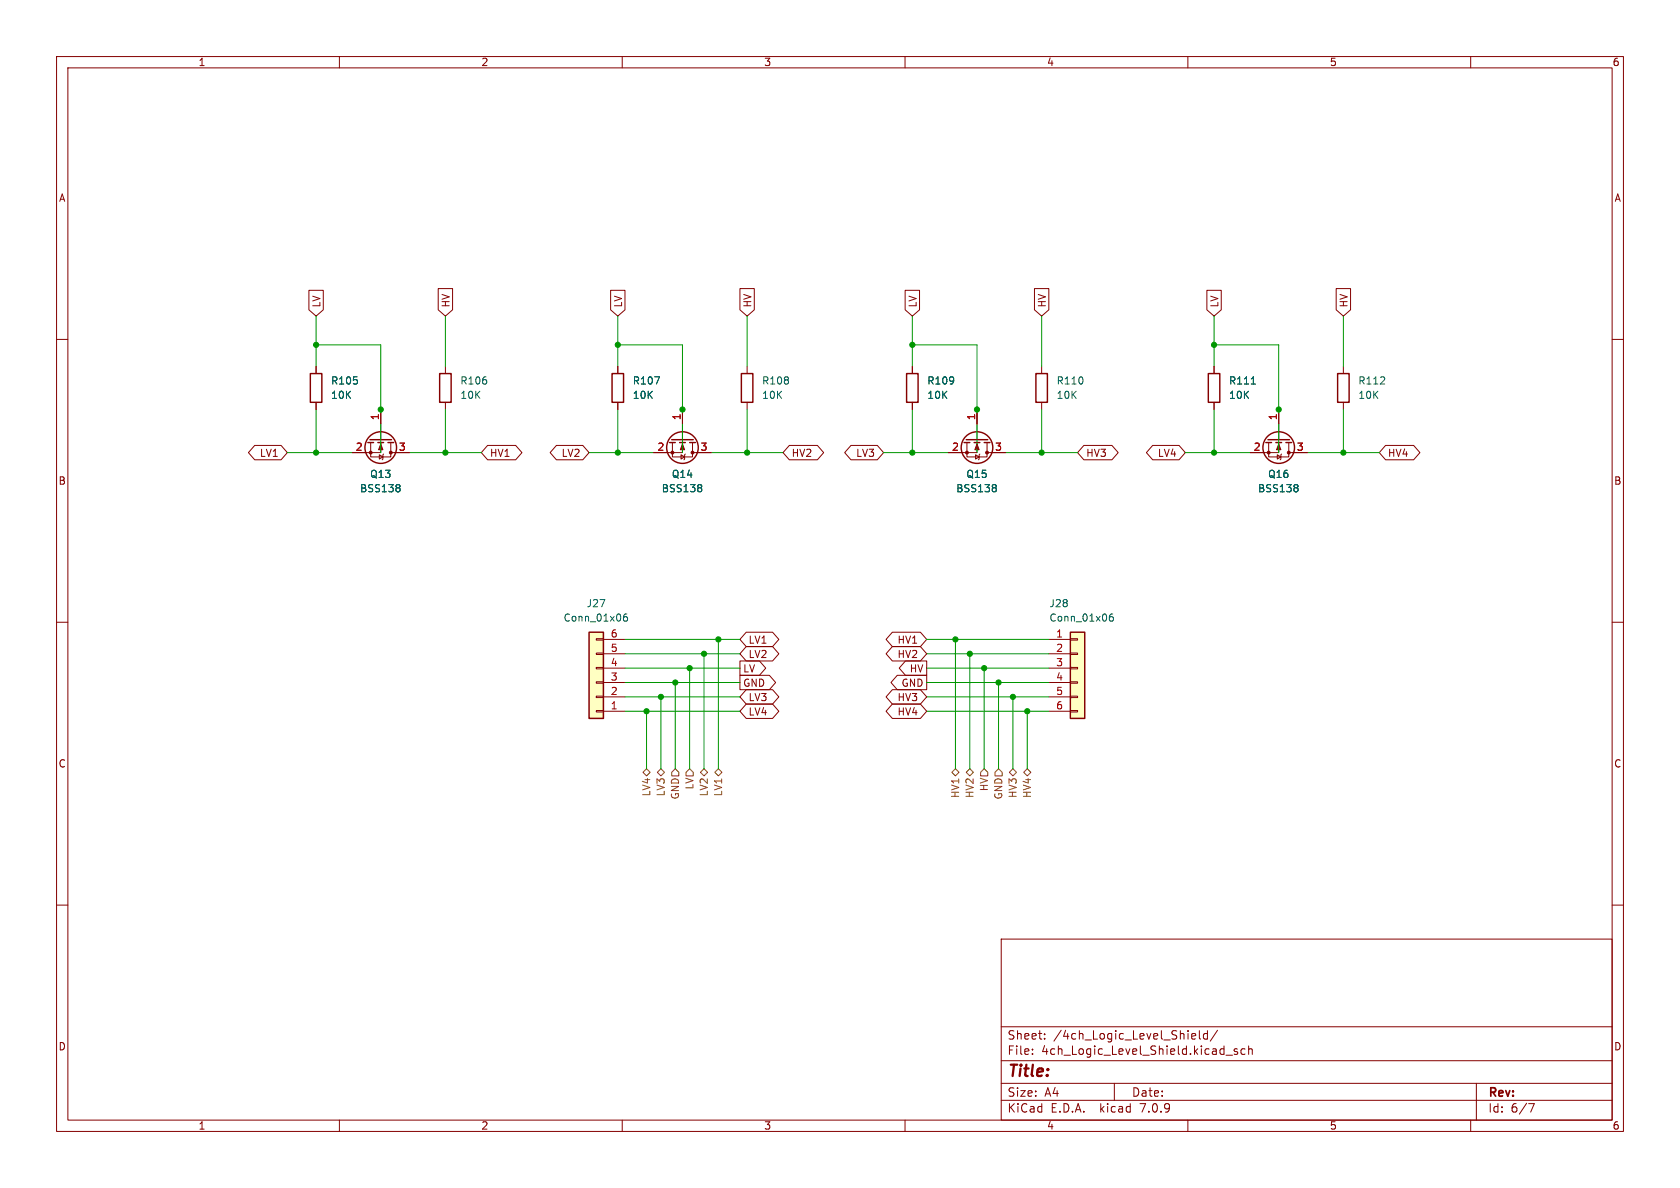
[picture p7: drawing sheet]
<svg xmlns="http://www.w3.org/2000/svg" width="297mm" height="210mm" viewBox="0 0 297 210" stroke-linecap="round" stroke-linejoin="round" font-family="sans-serif">
<g fill="none" stroke="#840000" stroke-width=".18">
<path d="M10 10h277v190h-277zM12 12h273v186h-273zM60 10v2M110 10v2M160 10v2M210 10v2M260 10v2M10 60h2M54.6 51.3h2.6v3.5l-1.3 1.1-1.3-1.1zM77.5 51h2.5v3.8l-1.3 1.1-1.2-1.1zM107.9 51.3h2.6v3.5l-1.3 1.1-1.3-1.1zM130.8 51h2.6v3.8l-1.3 1.1-1.3-1.1z"/>
<path d="M160 51.3h2.6v3.5l-1.3 1.1-1.3-1.1zM182.9 51h2.5v3.8l-1.3 1.1-1.2-1.1zM213.4 51.3h2.5v3.5l-1.3 1.1-1.2-1.1zM236.2 51h2.6v3.8l-1.3 1.1-1.3-1.1zM285 60h2M45 78.7h4.7l1.1 1.3-1.1 1.3h-4.7l-1.1-1.3zM55.9 64.8v1.2M55.9 71.1v1.3M65.5 78.2v2.6h3.6v-2.6M67.3 78.2v1.8h-5.1M67.3 72.4v5.3M78.7 64.8v1.2"/>
<path d="M78.7 71.1v1.3M86.2 78.7h5l1.1 1.3-1.1 1.3h-5l-1.1-1.3zM98.4 78.7h4.6l1.1 1.3-1.1 1.3h-4.6l-1.1-1.3zM109.2 64.8v1.2M109.2 71.1v1.3M118.9 78.2v2.6h3.5v-2.6M120.6 78.2v1.8h-5M120.6 72.4v5.3M132.1 64.8v1.2M132.1 71.1v1.3M139.5 78.7h5l1.1 1.3-1.1 1.3h-5l-1.1-1.3zM150.4 78.7h4.7l1.1 1.3-1.1 1.3h-4.7l-1.1-1.3z"/>
<path d="M161.3 64.8v1.2M161.3 71.1v1.3M170.9 78.2v2.6h3.6v-2.6M172.7 78.2v1.8h-5.1M172.7 72.4v5.3M184.1 64.8v1.2M184.1 71.1v1.3M191.6 78.7h5l1.1 1.3-1.1 1.3h-5l-1.1-1.3zM203.8 78.7h4.6l1.1 1.3-1.1 1.3h-4.6l-1.1-1.3zM214.6 64.8v1.2M214.6 71.1v1.3M224.3 78.2v2.6h3.5v-2.6"/>
<path d="M226.1 78.2v1.8h-5.1M226.1 72.4v5.3M237.5 64.8v1.2M237.5 71.1v1.3M245 78.7h4.9l1.1 1.3-1.1 1.3h-4.9l-1.2-1.3zM67.1 80.4l.6 .4-.6 .4zM67.8 80.3l-.1 .1v.8l-.1 .1M69.1 80h3.3M120.4 80.4l.6 .4-.6 .4zM121.2 80.3l-.2 .1v.8l-.1 .1M122.4 80h3.3M172.5 80.4l.6 .4-.6 .4z"/>
<path d="M173.2 80.3l-.1 .1v.8l-.1 .1M174.5 80h3.3M225.8 80.4l.6 .4-.6 .4zM226.6 80.3l-.2 .1v.8l-.1 .1M227.8 80h3.3M10 110h2M105.4 112.9h1.3v.3h-1.3zM105.4 115.4h1.3v.3h-1.3zM105.4 118h1.3v.2h-1.3zM106.7 118.1h3.8M106.7 115.6h3.8M106.7 113h3.8"/>
<path d="M130.8 116.8h3.5l1.1 1.3-1.1 1.3h-3.5zM130.8 119.4h5.2l1.1 1.3-1.1 1.2h-5.2zM131.9 111.8h4.7l1.1 1.2-1.1 1.3h-4.7l-1.1-1.3zM131.9 114.3h4.7l1.1 1.3-1.1 1.2h-4.7l-1.1-1.2zM157.8 111.8h4.9l1.1 1.2-1.1 1.3h-4.9l-1.2-1.3zM157.8 114.3h4.9l1.1 1.3-1.1 1.2h-4.9l-1.2-1.2zM158.6 119.4h5.2v2.5h-5.2l-1.1-1.2zM160.1 116.8h3.7v2.6h-3.7l-1.1-1.3zM185.4 118.1h3.8M185.4 115.6h3.8M185.4 113h3.8M189.2 118h1.3v.2h-1.3z"/>
<path d="M189.2 115.4h1.3v.3h-1.3zM189.2 112.9h1.3v.3h-1.3zM285 110h2M105.4 120.5h1.3v.3h-1.3zM105.4 123.1h1.3v.2h-1.3zM105.4 125.6h1.3v.3h-1.3zM106.7 125.7h3.8M106.7 123.2h3.8M106.7 120.7h3.8M131.9 124.5h4.7l1.1 1.2-1.1 1.3h-4.7l-1.1-1.3zM131.9 121.9h4.7l1.1 1.3-1.1 1.3h-4.7l-1.1-1.3zM157.8 121.9h4.9l1.1 1.3-1.1 1.3h-4.9l-1.2-1.3z"/>
<path d="M157.8 124.5h4.9l1.1 1.2-1.1 1.3h-4.9l-1.2-1.3zM185.4 125.7h3.8M185.4 123.2h3.8M185.4 120.7h3.8M189.2 125.6h1.3v.3h-1.3zM189.2 123.1h1.3v.2h-1.3zM189.2 120.5h1.3v.3h-1.3zM10 160h2M285 160h2M177 166h108v32h-108zM60 198v2M110 198v2"/>
<path d="M160 198v2M177 194.5h108M177 191.5h108M177 187.5h108M177 181.5h108M182.5 186.3v.1M182.5 185.5v.1M184.7 183.6v.1M184.7 182.8v.1M197 191.5v3M210 198v2M210.7 183.6h.6"/>
<path d="M210.7 182.8l.5-.1 .2 .4-.7 .1M212 182.2v1.3l.2 .2M213.5 182.8l-.5-.1-.3 .3v.4l.2 .2h.6M213.5 182.2v1.5M215.2 182.1l-1.2 2M216.7 186.5h1.2M218.7 185.5l-.3-.1-.2 .2v.2l.5 .2v.3h-.5M220.1 185.5l-.4-.1-.3 .3v.4l.1 .2h.6M220.7 185.5l.3-.1 .3 .1 .1 .9M220.7 184.9v1.5M260 198v2M261 191.5v6.5"/>
<path d="M270.2 195.1h1l-.6 1.5"/>
</g>
<g fill="none" stroke="#840000" stroke-width=".25">
<path d="M54.9 66h2v5.1h-2zM65 78.2h1M65.4 77.7h3.8M66.8 78.2h1M68.6 78.2h1M77.7 66h2.1v5.1h-2.1zM108.2 66h2v5.1h-2zM118.4 78.2h1M118.7 77.7h3.9M120.1 78.2h1.1M121.9 78.2h1M131.1 66h2v5.1h-2z"/>
<path d="M160.3 66h2v5.1h-2zM170.4 78.2h1M170.8 77.7h3.8M172.2 78.2h1M174 78.2h1M183.1 66h2.1v5.1h-2.1zM213.6 66h2v5.1h-2zM223.8 78.2h1M224.2 77.7h3.8M225.6 78.2h1M227.3 78.2h1M236.5 66h2v5.1h-2z"/>
<path d="M104.1 111.8h2.6v15.2h-2.6zM189.2 111.8h2.6v15.2h-2.6z"/>
<circle cx="67.3" cy="79.1" r="2.79"/>
<circle cx="120.6" cy="79.1" r="2.79"/>
<circle cx="172.7" cy="79.1" r="2.79"/>
<circle cx="226.1" cy="79.1" r="2.79"/>
</g>
<path d="M115.7 66.6h.9l-.6 1.3M221.2 67.9h.7M70.5 85.7l.2 .2-.2 .3 .2 .3v.2l-.2 .2M123.8 85.7l.3 .2-.3 .3 .3 .3v.2l-.3 .2M175.9 85.7l.2 .2-.2 .3 .2 .3v.2l-.2 .2M229.2 85.7l.3 .2-.3 .3 .3 .3v.2l-.3 .2M110.8 108.5l-.3 .1a.86 .86 0 0 0 0 1.2l.4-.1v-.4l-.2-.3-.4 .1-.1 .2M196.7 108.5l-.3 .1a.86 .86 0 0 0 0 1.2l.4-.1v-.4l-.2-.3-.4 .1-.1 .2" fill="none" stroke="#006464" stroke-width=".18"/>
<g fill="#840000" stroke="#840000" stroke-width=".18">
<path d="M172.7 78.5l.4 1h-.8z"/>
<path d="M226.1 78.5l.3 1h-.7z"/>
<path d="M67.3 78.5l.4 1h-.8z"/>
<path d="M120.6 78.5l.4 1h-.7z"/>
<circle cx="170.9" cy="80" r=".25"/>
<circle cx="174.5" cy="80" r=".25"/>
<circle cx="224.3" cy="80" r=".25"/>
<circle cx="227.8" cy="80" r=".25"/>
<circle cx="65.5" cy="80" r=".25"/>
<circle cx="69.1" cy="80" r=".25"/>
<circle cx="118.9" cy="80" r=".25"/>
<circle cx="122.4" cy="80" r=".25"/>
</g>
<g fill="#ffffc2" stroke="#ffffc2" stroke-width=".18">
<path d="M104.1 111.8h2.6v15.2h-2.6z"/>
<path d="M189.2 111.8h2.6v15.2h-2.6z"/>
</g>
<path d="M113.7 136.5l.6-.6 .6 .6-.6 .7zM116.8 135.9l.7 .6-.7 .7-.6-.7zM119.4 135.9l.6 .6v.7h-1.3v-.7zM121.9 135.9l.7 .6v.7h-1.3v-.7zM123.8 136.5l.7-.6 .6 .6-.6 .7zM126.4 136.5l.6-.6 .6 .6-.6 .7zM168.9 135.9l.6 .6-.6 .7-.6-.7zM170.8 136.5l.6-.6 .7 .6-.7 .7zM174 135.9l.6 .6v.7h-1.2v-.7zM176.5 135.9l.7 .6v.7h-1.3v-.7zM179.1 135.9l.6 .6-.6 .7-.7-.7zM181 136.5l.6-.6 .6 .6-.6 .7z" fill="none" stroke="#725600" stroke-width=".18"/>
<g fill="none" stroke="#009600" stroke-width=".18">
<path d="M55.9 55.9v8.9M78.7 55.9v8.9M109.2 55.9v8.9M132.1 55.9v8.9M161.3 55.9v8.9M184.1 55.9v8.9M214.6 55.9v8.9M237.5 55.9v8.9M55.9 61h11.4v19M55.9 72.4v7.6M78.7 72.4v7.6M109.2 61h11.4v19"/>
<path d="M109.2 72.4v7.6M132.1 72.4v7.6M161.3 61h11.4v19M161.3 72.4v7.6M184.1 72.4v7.6M214.6 61h11.5v19M214.6 72.4v7.6M237.5 72.4v7.6M50.8 80h11.4M72.4 80h12.7M104.1 80h11.5M125.7 80h12.7"/>
<path d="M156.2 80h11.4M177.8 80h12.7M209.5 80h11.5M231.1 80h12.7M110.5 113h20.3M110.5 115.6h20.3M110.5 118.1h20.3M121.9 118.1v17.8M124.5 115.6v20.3M127 113v22.9M163.8 113h21.6M163.8 115.6h21.6"/>
<path d="M163.8 118.1h21.6M168.9 113v22.9M171.4 115.6v20.3M174 118.1v17.8M110.5 123.2h20.3M110.5 125.7h20.3M110.5 120.7h20.3M114.3 125.7v10.2M116.8 123.2v12.7M119.4 120.7v15.2M163.8 123.2h21.6M163.8 125.7h21.6"/>
<path d="M163.8 120.7h21.6M176.5 120.7v15.2M179.1 123.2v12.7M181.6 125.7v10.2"/>
</g>
<g fill="#009600" stroke="#009600" stroke-width=".18">
<circle cx="184.1" cy="80" r=".46"/>
<circle cx="226.1" cy="72.4" r=".46"/>
<circle cx="214.6" cy="61" r=".46"/>
<circle cx="237.5" cy="80" r=".46"/>
<circle cx="161.3" cy="80" r=".46"/>
<circle cx="172.7" cy="72.4" r=".46"/>
<circle cx="214.6" cy="80" r=".46"/>
<circle cx="161.3" cy="61" r=".46"/>
<circle cx="116.8" cy="123.2" r=".46"/>
<circle cx="114.3" cy="125.7" r=".46"/>
<circle cx="124.5" cy="115.6" r=".46"/>
<circle cx="127" cy="113" r=".46"/>
<circle cx="119.4" cy="120.7" r=".46"/>
<circle cx="121.9" cy="118.1" r=".46"/>
<circle cx="181.6" cy="125.7" r=".46"/>
<circle cx="179.1" cy="123.2" r=".46"/>
<circle cx="176.5" cy="120.7" r=".46"/>
<circle cx="174" cy="118.1" r=".46"/>
<circle cx="168.9" cy="113" r=".46"/>
<circle cx="171.4" cy="115.6" r=".46"/>
<circle cx="132.1" cy="80" r=".46"/>
<circle cx="55.9" cy="61" r=".46"/>
<circle cx="78.7" cy="80" r=".46"/>
<circle cx="67.3" cy="72.4" r=".46"/>
<circle cx="109.2" cy="80" r=".46"/>
<circle cx="120.6" cy="72.4" r=".46"/>
<circle cx="109.2" cy="61" r=".46"/>
<circle cx="55.9" cy="80" r=".46"/>
</g>
<text font-size="2.8" fill="#840000" x="178" y="190.9">Title:</text>
<g font-size="2.1" fill="#840000">
<text x="178" y="184">Sheet:</text>
<text x="186.2" y="184">/4ch_Logic_Level_Shield/</text>
<text x="178" y="186.7">File:</text>
<text x="184.1" y="186.7">4ch_Logic_Level_Shield.kicad_sch</text>
<text x="178" y="196.9">KiCad</text>
<text x="178" y="194.1">Size:</text>
<text x="184.7" y="194.1">A4</text>
<text x="185.7" y="196.9">E.D.A.</text>
<text x="194.6" y="196.9">kicad</text>
<text x="200" y="194.1">Date:</text>
<text x="201.8" y="196.9">7.0.9</text>
<text x="263" y="194.3">Rev:</text>
<text x="263" y="196.9">Id:</text>
<text x="267.1" y="196.9">6/7</text>
</g>
<g font-size="1.8" fill="#840000">
<text x="35" y="11.9">1</text>
<text x="85" y="11.9">2</text>
<text x="135" y="11.9">3</text>
<text x="185" y="11.9">4</text>
<text x="235" y="11.9">5</text>
<text x="285" y="11.9">6</text>
<text x="10.3" y="35.9">A</text>
<text x="285.3" y="35.9">A</text>
<text x="56.8" y="54.5" transform="rotate(-90 56.8 54.5)">LV</text>
<text x="79.7" y="54.5" transform="rotate(-90 79.7 54.5)">HV</text>
<text x="110.2" y="54.5" transform="rotate(-90 110.2 54.5)">LV</text>
<text x="133" y="54.5" transform="rotate(-90 133 54.5)">HV</text>
<text x="162.2" y="54.5" transform="rotate(-90 162.2 54.5)">LV</text>
<text x="185.1" y="54.5" transform="rotate(-90 185.1 54.5)">HV</text>
<text x="215.6" y="54.5" transform="rotate(-90 215.6 54.5)">LV</text>
<text x="238.4" y="54.5" transform="rotate(-90 238.4 54.5)">HV</text>
<text x="45.8" y="81">LV1</text>
<text x="86.5" y="81">HV1</text>
<text x="99.2" y="81">LV2</text>
<text x="139.9" y="81">HV2</text>
<text x="151.3" y="81">LV3</text>
<text x="191.9" y="81">HV3</text>
<text x="204.6" y="81">LV4</text>
<text x="245.3" y="81">HV4</text>
<text x="10.3" y="85.9">B</text>
<text x="285.3" y="85.9">B</text>
<text x="132.2" y="114">LV1</text>
<text x="158.6" y="114">HV1</text>
<text x="131.3" y="119.1">LV</text>
<text x="132.2" y="116.5">LV2</text>
<text x="158.6" y="116.5">HV2</text>
<text x="160.7" y="119.1">HV</text>
<text x="131.3" y="121.6">GND</text>
<text x="132.2" y="124.1">LV3</text>
<text x="158.6" y="124.1">HV3</text>
<text x="159.3" y="121.6">GND</text>
<text x="132.2" y="126.7">LV4</text>
<text x="158.6" y="126.7">HV4</text>
<text x="10.3" y="135.9">C</text>
<text x="285.3" y="135.9">C</text>
<text x="10.3" y="185.9">D</text>
<text x="285.3" y="185.9">D</text>
<text x="35" y="199.9">1</text>
<text x="85" y="199.9">2</text>
<text x="135" y="199.9">3</text>
<text x="185" y="199.9">4</text>
<text x="235" y="199.9">5</text>
<text x="285" y="199.9">6</text>
</g>
<g font-size="1.8" fill="#006464">
<text x="58.4" y="68.2">R105</text>
<text x="58.4" y="70.7">10K</text>
<text x="81.3" y="68.2">R106</text>
<text x="81.3" y="70.7">10K</text>
<text x="111.8" y="68.2">R107</text>
<text x="111.8" y="70.7">10K</text>
<text x="134.6" y="68.2">R108</text>
<text x="134.6" y="70.7">10K</text>
<text x="163.8" y="68.2">R109</text>
<text x="163.8" y="70.7">10K</text>
<text x="186.7" y="68.2">R110</text>
<text x="186.7" y="70.7">10K</text>
<text x="217.2" y="68.2">R111</text>
<text x="217.2" y="70.7">10K</text>
<text x="240" y="68.2">R112</text>
<text x="240" y="70.7">10K</text>
<text x="63.5" y="87.2">BSS138</text>
<text x="65.3" y="84.7">Q13</text>
<text x="116.9" y="87.2">BSS138</text>
<text x="118.7" y="84.7">Q14</text>
<text x="169" y="87.2">BSS138</text>
<text x="170.7" y="84.7">Q15</text>
<text x="222.3" y="87.2">BSS138</text>
<text x="224.1" y="84.7">Q16</text>
<text x="103.6" y="107.5">J27</text>
<text x="185.4" y="107.5">J28</text>
<text x="99.5" y="110.1">Conn_01x06</text>
<text x="185.4" y="110.1">Conn_01x06</text>
</g>
<g font-size="1.8" fill="#a90000">
<text x="67.1" y="74.4" transform="rotate(-90 67.1 74.4)">1</text>
<text x="120.4" y="74.4" transform="rotate(-90 120.4 74.4)">1</text>
<text x="172.5" y="74.4" transform="rotate(-90 172.5 74.4)">1</text>
<text x="225.8" y="74.4" transform="rotate(-90 225.8 74.4)">1</text>
<text x="62.8" y="79.8">2</text>
<text x="70.4" y="79.8">3</text>
<text x="116.1" y="79.8">2</text>
<text x="123.8" y="79.8">3</text>
<text x="168.2" y="79.8">2</text>
<text x="175.8" y="79.8">3</text>
<text x="221.5" y="79.8">2</text>
<text x="229.2" y="79.8">3</text>
<text x="107.9" y="112.8">6</text>
<text x="186.6" y="112.8">1</text>
<text x="107.9" y="117.9">4</text>
<text x="107.9" y="115.3">5</text>
<text x="186.6" y="115.3">2</text>
<text x="186.6" y="117.9">3</text>
<text x="107.9" y="125.5">1</text>
<text x="107.9" y="122.9">2</text>
<text x="107.9" y="120.4">3</text>
<text x="186.6" y="120.4">4</text>
<text x="186.6" y="122.9">5</text>
<text x="186.6" y="125.5">6</text>
</g>
<g font-size="1.8" fill="#725600">
<text x="115.2" y="140.9" transform="rotate(-90 115.2 140.9)">LV4</text>
<text x="117.7" y="140.9" transform="rotate(-90 117.7 140.9)">LV3</text>
<text x="120.2" y="141.4" transform="rotate(-90 120.2 141.4)">GND</text>
<text x="122.8" y="139.7" transform="rotate(-90 122.8 139.7)">LV</text>
<text x="125.3" y="140.9" transform="rotate(-90 125.3 140.9)">LV2</text>
<text x="127.9" y="140.9" transform="rotate(-90 127.9 140.9)">LV1</text>
<text x="169.8" y="141.2" transform="rotate(-90 169.8 141.2)">HV1</text>
<text x="172.3" y="141.2" transform="rotate(-90 172.3 141.2)">HV2</text>
<text x="174.9" y="140" transform="rotate(-90 174.9 140)">HV</text>
<text x="177.4" y="141.4" transform="rotate(-90 177.4 141.4)">GND</text>
<text x="179.9" y="141.2" transform="rotate(-90 179.9 141.2)">HV3</text>
<text x="182.5" y="141.2" transform="rotate(-90 182.5 141.2)">HV4</text>
</g>
</svg>
